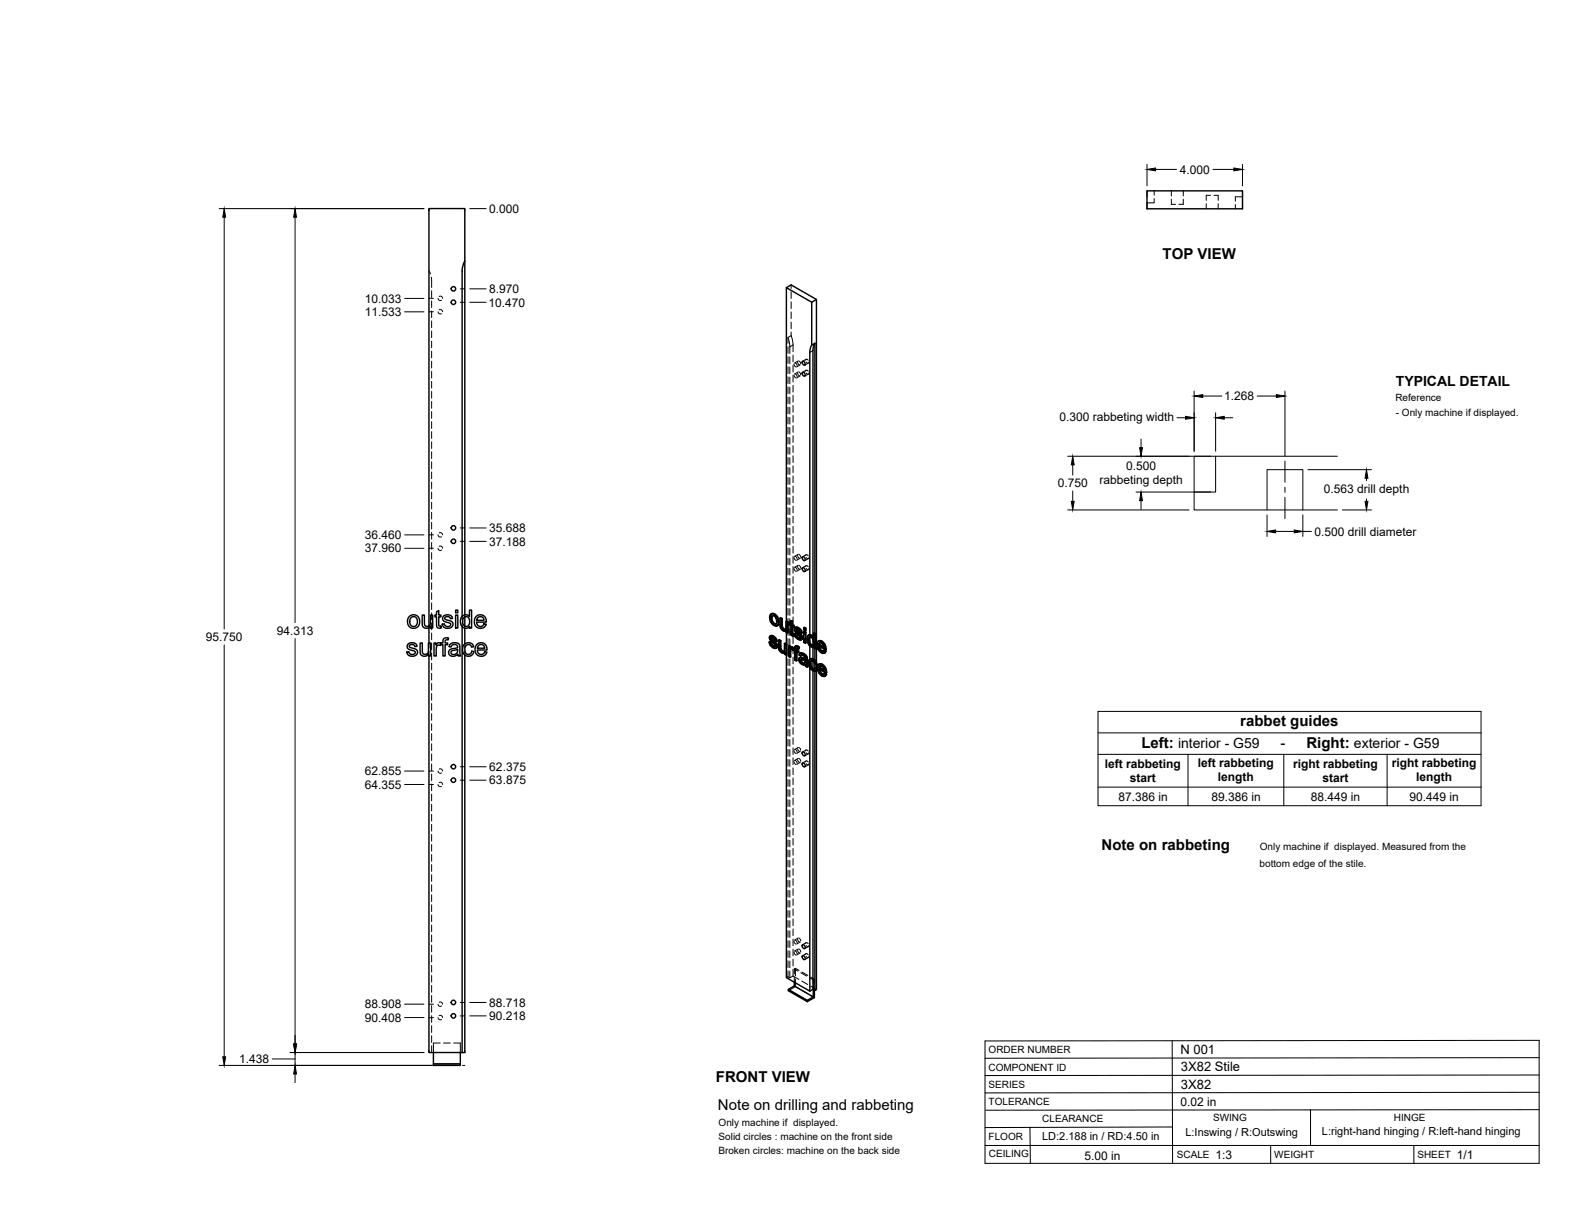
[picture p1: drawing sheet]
<svg xmlns="http://www.w3.org/2000/svg" width="559mm" height="432mm" viewBox="0 0 559 432" stroke-linecap="round" stroke-linejoin="round" font-family="sans-serif">
<!-- layer: Visible -->
<g fill="none" stroke="#000" stroke-width=".51">
<path d="M407 67.7h33.8v6.4h-33.8zM164.9 92.6v-18.6h-12.7v148.1M164.9 92.6v125.6M164.9 92.6l-.7 1.7-.2 1.9v122.5M279 102.1l1.7-1 9 5.2v128.7M289.7 106.3l-1.7 .9M284.7 132.1a.82 .82 0 0 1 .9 .5 .82 .82 0 0 1-.2 .9l-.8-.8zM284.7 128.2a.82 .82 0 0 1 .9 .5 .82 .82 0 0 1-.2 .9l-.8-.8zM288 122.4l-.4 .9-.3 1.7v100.2l-.6 .3M289.1 121.8l-1.1 .6v-15.2l-9-5.1v118.3M289.1 121.8v102.9M289.1 121.8l-.4 .9-.3 1.6v101.5"/>
<path d="M284.7 197.5a.82 .82 0 0 1 .9 .5 .82 .82 0 0 1-.2 .9l-.8-.7zM145.3 218.6l.9-.4a2.33 2.33 0 0 1 2.7 2.9 2.33 2.33 0 0 1-3.8 1.1l-.5-1.1a2.74 2.74 0 0 1 .7-2.5zM145.8 219.2l1.2-.4 .9 .8 .1 1.6-.7 1h-1.2l-.5-.6-.2-1.4zM149.8 218.2h.8v2.6a1.14 1.14 0 0 0 1.1 1.4 1.14 1.14 0 0 0 1-1.5v-2.5h.8v4.6h-.7v-.6a1.63 1.63 0 0 1-1.9 .7 1.63 1.63 0 0 1-1.1-1.8zM154.9 217.1l.8-.5v1.6h.7v.6h-.7v3.2l.7 .1 .2 .7-.6 .1a1.02 1.02 0 0 1-1.1-1.4v-2.7h-.6v-.6h.6zM157.4 218.6l1.3-.5a1.58 1.58 0 0 1 1.8 1.3l-.7 .1a.99 .99 0 0 0-1-.8 .99 .99 0 0 0-1 .9l2.6 1.1a1.59 1.59 0 0 1-.2 1.9 1.59 1.59 0 0 1-1.9 .3l-.8-.3-.4-.6-.2-.5 .8-.2a1.08 1.08 0 0 0 1.1 1 1.08 1.08 0 0 0 1-1l-1.9-.7a1.17 1.17 0 0 1-.5-2zM161.6 218.2h.8v4.6h-.8zM161.6 216.5h.8v.9h-.8zM163.9 218.7a1.73 1.73 0 0 1 2.7 .1v-2.3h.7v6.3h-.7v-.5a1.89 1.89 0 0 1-2.3 .4 1.89 1.89 0 0 1-1-2.2zM164.5 219.2l.9-.4 .9 .4 .3 1.2-.2 1.2a1.26 1.26 0 0 1-1.6 .5 1.26 1.26 0 0 1-.7-1.6zM164.9 218.9v3.3M168.9 218.8a2.14 2.14 0 0 1 2.5-.4 2.14 2.14 0 0 1 1.1 2.3h-3.4l.2 .8a1.29 1.29 0 0 0 1.2 .8 1.29 1.29 0 0 0 1.2-.9h.8l-.5 .9a2.33 2.33 0 0 1-3.1 0 2.33 2.33 0 0 1-.3-3.1z"/>
<path d="M169.5 219.1l1.3-.3a1.27 1.27 0 0 1 .9 1.3h-2.6zM273.6 217.8l.7-.2 .5 .2zM273.6 217.8l-.6 1.1 .5 1.9 1.3 1.2 .6 .1 .5-.3M273.6 219.4l.3 1.3M274.1 218.4l-.2 .8M274.6 218l.9 .9a1.64 1.64 0 0 1 .9 1.7M274.8 217.8l1.1 1.2M275.7 219.1l.4 1.7 .3-.2-.2 1.1M276.7 219.3l.6 .3 .3-.1v2.8M277.3 219.6v2.7h.3l.2 .5M277.6 219.5l-.6-.3-.3 .1 .2 3.3 1 1.2 .6 .2 .4-.2M284.7 201.4a.82 .82 0 0 1 .9 .5 .82 .82 0 0 1-.2 .9l-.8-.7z"/>
<path d="M144.8 228.5l1.3-.5a1.58 1.58 0 0 1 1.9 1.3l-.8 .1a1.02 1.02 0 0 0-1-.7 1.02 1.02 0 0 0-1 .7l2.2 .9a1.39 1.39 0 0 1 .6 1.8 1.39 1.39 0 0 1-1.7 .8l-.9-.2-.8-.5-.3-.8 .8-.2a1.09 1.09 0 0 0 1.1 1 1.09 1.09 0 0 0 1.1-1l-1.9-.7a1.19 1.19 0 0 1-.6-2zM149.1 228.1h.7v2.6a1.14 1.14 0 0 0 1.2 1.5 1.14 1.14 0 0 0 1-1.6v-2.5h.8v4.6h-.7v-.6a1.63 1.63 0 0 1-2 .7 1.63 1.63 0 0 1-1-1.8zM152.2 232.7v140.7h11.8M152.2 222.7v5.4M154 228.1h.7v.7a1.12 1.12 0 0 1 1.8-.5l.6-.2v-.5a1.33 1.33 0 0 1 .6-1.2 1.33 1.33 0 0 1 1.5 0l-.2 .6a.71 .71 0 0 0-.7 0 .71 .71 0 0 0-.4 .7v.4h.9v.6h-.9v4h-.8v-4h-.6v-.3l-.3 .6a1.02 1.02 0 0 0-1.2 .1 1.02 1.02 0 0 0-.2 1.2v2.4h-.8zM159.6 228.7l.7-.5 1.1-.2 .9 .2 .6 .4 .5 4.1h-.8l-.2-.5a1.77 1.77 0 0 1-1.9 .7 1.77 1.77 0 0 1-1.3-1.6l.7-.9 1.6-.4a.68 .68 0 0 0 .8-.6 .68 .68 0 0 0-.8-.7 1.12 1.12 0 0 0-1.4 .9l-.8-.2zM160.2 231l1.4-.3a.42 .42 0 0 1 .5-.2 .42 .42 0 0 1 .2 .5v.1a1.2 1.2 0 0 1-1 1.1 1.2 1.2 0 0 1-1.3-.8zM164 222.3v151.1M164.7 228.7l.1-.1a1.93 1.93 0 0 1 3.3 .9l-.8 .1a1.29 1.29 0 0 0-1.7-.8 1.29 1.29 0 0 0-.7 1.8l.2 .9 .7 .6a1.18 1.18 0 0 0 1.6-1l.7 .1-.3 .9a2.06 2.06 0 0 1-2.5 .6 2.06 2.06 0 0 1-1.2-2.2zM164.9 232.4v141h-.9M164.9 222.9v5.6M169.1 228.7a2.15 2.15 0 0 1 2.6-.4 2.15 2.15 0 0 1 1.1 2.3h-3.4l.1 .8a1.29 1.29 0 0 0 1.3 .8 1.29 1.29 0 0 0 1.2-.9l.8 .1-.5 .8a2.34 2.34 0 0 1-3.2-.1 2.34 2.34 0 0 1-.1-3.2z"/>
<path d="M169.8 229l.8-.3 .7 .1 .7 1.2h-2.6zM272.9 227.8l.5 .2M273.3 225.6l1.1 .1M273.4 228l.3-.1 .2 .7-.2 .2zM273.5 226.5l.1 .3 .2-.2 .2 .3M273.6 226.8l.2 .2 .3-.1 1.3 1.2M273.6 225.5l-.4 .2M273.7 228.8l.6 .5h.7M273.7 225.7l.5 .2 .2-.2 .7 .5M273.7 227.9l-.6-.2-.2 .1 .4 1.2 .7 .7a1.05 1.05 0 0 0 1.4 .2M273.8 227l1.2 1.2 .4-.1 .3 .5M273.8 226.3h.1"/>
<path d="M273.8 226.6v-.3l-.3 .1a1.11 1.11 0 0 1 1.4 1l.5 .2M273.9 220.7l.3-.2 .6 .8h-.3zM273.9 228.6l.6 .6M274 225.5l-.9 .2-.1 .8 .3 .8 1.6 1.5-.1 .7M274.2 225.9l.6 .5 .3-.2 .4 .6M274.2 220.5l-.3-1.3-.3 .2v-.3l.3-.6 .3-.1 .8 .5 .5 1.3-.2 1.1-.7 .1M274.3 229.3l.5 .2M274.8 226.4l.5 .6 .2-.2 .2 .7-.3 .1-.1-.6M274.8 221.3l.5 .1M274.9 229.4l-.1 .1M275.1 228.2l.3 .6 .3-.2 .1 .7M275.4 228.8l.2 .6 .2-.1-.1 .5"/>
<path d="M275.6 229.4l-.2 .5 .3-.1-.4 .2M276.1 220.8l-.2 1 .3-.1-.5 .4M276.2 227.1l.6 .3 .3-.1v2.8M276.8 227.4v2.8l.3-.1 .2 .5M276.8 230.2l.2 .5 .3-.1 .4 .4M277 230.7l.4 .4h.8l-.3 .1M277.1 227.3l-.6-.3-.3 .1v2.5l.2 1.1 .7 .8a.84 .84 0 0 0 1.3 .1M277.3 222.4l.2 .5 .3-.1 .4 .4M277.4 231.1l.5 .1M277.5 222.9l.5 .4h.7M278 223.3l.4 .2M278.3 228.3l.5 .3 .3-.1v3.7l-.3 .2v-3.8"/>
<path d="M278.4 231.6v.5l.4 .3M278.4 231.6l-.2 .1M278.7 223.3l-.3 .2M278.7 223.2l-.3 .3M278.8 220.5l.6 .4 .3-.2v3.8l-.3 .1v-3.7M278.9 223.8v.5l.5 .3M278.9 223.8l-.2 .1M279 232.3v114.6l8.3 4.8M279 224.4v4M279.1 228.5l-.5-.3-.3 .1v2.5l-.4 .4M279.7 220.7l-.6-.3-.3 .1-.1 2.7M279.7 229.2l.5 .2 .3-.1v.4l.3-.2"/>
<path d="M280.2 229.4v.6l.6-.5 .4 .1M280.3 221.1l-.4 .1v.5l.4 .2 .1 2.9 .7 .9h.7l-.1-.6h-.5M280.3 220.5l.9-.3v1.4M280.4 230.6l.1 2.5-.2 .1v-2M280.5 229.3l-.5-.3-.3 .2v3.7l.6 .3M280.6 229.7l.6-.1 .5 .4M280.7 230.3l-.1 .1M280.9 220.4v1.3l.3-.1 .5 .3M280.9 221.7l.6 .3 .2-.1v.5l-.2 .1v-.5M280.9 229.7l.6 .4M280.9 224.8l.6 .2M281 225l.7 .1"/>
<path d="M281.2 220.2l-.9 .3v.9l-.4-.2M281.2 222.4v2.2M281.3 230.8l-.8-.4v.7M281.5 222.5l-.6-.3v2.5l.4 .1M281.5 230.6l.4 .3v3.3l.6 .3M281.5 230.6v-.2l-.2 .4M281.5 225.2v.6M281.5 230.7l-.2 .1M281.7 230l.2 .1M281.8 224.9l.5 .2M282.2 222.7h1.1M282.3 229.3h.8l.5 .3"/>
<path d="M282.3 225.1l.3-.2 .3 .7-.3 .2zM282.4 223.5v.3l.3-.2 .3 .3M282.4 223.8l.3 .2a1.11 1.11 0 0 1 1.3 .8l.2 .3M282.5 230.7l.6 .4 .3-.2v.5l-.3 .2v-.5M282.5 222.5l-.4 .2M282.6 229.1l-.4 .2M282.6 225.8l.5 .5h.8M282.6 222.7l.5 .2 .2-.2 .7 .5M282.6 224.9h-.8l.5 1.2 1.2 .9 .8-.1M282.7 224l1.3 1.3 .2-.2 .4 .6M282.7 223.3v.1M282.7 223.6v-.2h-.3a1.12 1.12 0 0 1 1.4 1.1l.6 .2"/>
<path d="M282.8 231.4v2.9l-.3 .2v-3.3l.6 .4M282.8 230v.6M282.9 229.4l.5 .4 .2-.2-.3 .7 .1-.5M282.9 225.6l.5 .6M282.9 222.5l-.9 .3-.1 .7 .5 1 1.3 1.2 .2 .5-.2 .3M283.1 222.9l.6 .5 .3-.2 .4 .6M283.1 229.3l-.5-.2-.5 .3-.2 1-.4-.3 .2-.1M283.1 226.3l.6 .2M283.3 230.3a.4 .4 0 0 0-.5-.4 .4 .4 0 0 0-.3 .5v.3l.3-.1 .6 .3M283.7 223.4l.5 .6 .2-.2 .2 .7-.2 .2-.2-.7M283.8 233.4l.8-.1 1 .4M283.8 226.5h-.1"/>
<path d="M284 234.3l.1 .5 .3-.1 .5 .4M284 225.3l.3 .5 .3-.1 .2 .6M284 234.1v.2l.2-.1 .2 .5M284 233.2l-.4 .2M284.1 234.8l.5 .5h.9M284.2 234l-.2 .1M284.2 231.8l.7 .3 .3-.2 .7 .5M284.2 234l.8 .2a.64 .64 0 0 1 .6 .6 .64 .64 0 0 1-.4 .7M284.3 234l-.1 .2M284.3 225.8l.2 .6 .3-.1-.2 .5M284.4 232.4l-.4 .4a.92 .92 0 0 1 1-.3 .92 .92 0 0 1 .6 .9v.5l-1.4-.5M284.4 233.2l-.9 .3-.1 .8 .5 1 1 .6a.61 .61 0 0 1 .9 .5l.6 .3"/>
<path d="M284.5 226.4l-.2 .5 .3-.1-.4 .3M284.5 231.6l-.7 .2M284.6 235.3h.9M284.9 232.1l.7 .5 .3-.2 .4 .5M285.1 224.2l.3-.2 .6 .3-.3 .2zM285.1 222.7l.3-.1 .6 .3-.3 .1zM285.1 224.2v3.7l.6 .3M285.1 222.7v.8l.6 .3M285.2 231.9l-.7-.3-.8 .3-.2 .5 .5 .4M285.6 232.6l.4 .5 .3-.2 .1 .5M286 224.3v3.8l-.3 .1v-3.7M286 222.9v.7l-.3 .2v-.8"/>
<path d="M286 233.1l.2 .5 .2-.2 .1 2.6M286.2 233.6v2.6l.3-.2 .1 .6-.2 .1-.2-.5M286.9 227.1l.2 1.2M287 225.4h1l.5 .4M287.1 226.1l.9 .2 .6 1v1.4l-.4 .4-.4-.1M287.1 226.1l-.2 1 .3-.2 .2 1.2M287.1 228.3l.3-.2 .7 .7-.4 .1zM287.2 226.1h-.1M287.3 229.2v4.7l.6-.2M287.3 226.1v1.7M287.3 236.9v114.8M287.4 226l-.2 .9"/>
<path d="M287.4 235.5a1.17 1.17 0 0 0 .7 1.3l.5 .5M287.6 233.8l.8 .2 .2-.1 .9 .8M287.7 236.7l.7 .7h.6M287.7 225.6l.5 .4h.4M287.9 234.4l-.2 .9M288 236.6l-.3-1.3-.3 .2v-.3l.3-.7 .4-.1 .7 .6 .3 .8 .6 .2v1M288 225.4l-.7-.2-.6 .3-.4 1 .2 1.4 .9 1.4a.79 .79 0 0 0 1.2 .2M288.4 234l.8 .8 .3-.1 .4 1.1-.2 .2-.5-1.2M288.4 238v113l-1.1 .7M288.4 227v1.9l-.3-.1M288.4 234.6v2.5M288.6 224.7l.5 .3 .3-.1v5.2l-.3 .1v-5.2"/>
<path d="M288.6 229.5l-.2 .1v4.2M288.6 229.5v.4l.5 .3M288.6 233.9l-1-.1a2.25 2.25 0 0 0-.1 3.3l.9 .9 .9 .1M289.1 230.2v4M289.1 235.7v1.5M289.1 238.1v113.3M289.2 237l.5 .4M289.4 224.9l-.5-.3-.3 .1v1.9l-.4-.6M289.7 237.8v113.3l-.6 .3M289.7 237.4l.3-.2-.2 .5-.5 .4zM290 237.2l-.5-.4-.3 .2a.49 .49 0 0 1-.3 .5 .49 .49 0 0 1-.5-.1M290.3 227.5h.6a1.83 1.83 0 0 1 1.8 1.1"/>
<path d="M290.4 228.7l1.8 1.1-.7-1.5a.61 .61 0 0 0-.7-.2 .61 .61 0 0 0-.4 .6l.3-.1 1.5 .8M290.4 235.7h.7a1.72 1.72 0 0 1 1.8 1.1M290.6 236.9l1.8 1.1-.6-1.4a.62 .62 0 0 0-.8-.3 .62 .62 0 0 0-.4 .6l.3-.1 1.5 .8M290.7 230.4l.7 .7 .7-.1M290.7 229.4l.3 .8M290.9 228l-.2 .6M290.9 238.5a1.08 1.08 0 0 0 1.3 .7h.1M290.9 237.6l.2 .8M291 236.3l-.1 .5M291.3 227.6l.9 .9a1.73 1.73 0 0 1 .9 1.8M291.4 231.1l.5 .1M291.5 235.9l.9 .8a1.68 1.68 0 0 1 .9 1.8"/>
<path d="M291.5 239.3l.6 .1M291.6 227.5l-.8-.2-.8 .5-.2 1.2 .3 1.1 .7 1.1 1.1 .6 .6-.1 .6-.7M291.8 235.7l-.8-.2-.8 .5-.2 .8 .2 1.4 .7 1.1 1.1 .7 .7-.1 .6-.7M292 231.1l-.1 .1M292.2 239.3l-.1 .1M292.2 230.8l.6 .4M292.4 228.8l.4 1.7 .3-.2-.3 .2M292.4 239l.6 .4M292.6 237l.4 1.7 .3-.2-.3 .2M292.8 230.6l-2.4-1.4 .3 1.2 .3-.2 .7 .7M293 238.8l-2.4-1.4 .3 1.1 .2-.1 .7 .7M293.1 231l-.7 .8"/>
<path d="M293.1 231l-.6-.4-.6 .6M293.3 239.2l-.7 .7M293.3 239.2l-.6-.4-.6 .6M284.7 270.7a.82 .82 0 0 1 .9 .5 .82 .82 0 0 1-.2 .9l-.8-.8zM284.7 266.8a.82 .82 0 0 1 .9 .5 .82 .82 0 0 1-.2 .9l-.8-.8zM284.7 339.1a.82 .82 0 0 1 .9 .5 .82 .82 0 0 1-.2 .9l-.8-.8zM284.7 335.2a.82 .82 0 0 1 .9 .5 .82 .82 0 0 1-.2 .9l-.8-.8zM281.8 348.5v1.3l-2.1 1.2v.5l6.7 3.9v-.5l-6.7-3.9M281.8 349.8l6.7 3.9-2.1 1.2M288.4 351l.7 .4M288.5 351.1v2.6M288.9 351.3v2.6l-2.5 1.5"/>
<path d="M153.8 373.4v4.6h9.5v-.6h-9.5M163.3 373.4v4"/>
<circle cx="160.9" cy="102.5" r=".79"/>
<circle cx="160.9" cy="107.2" r=".79"/>
<circle cx="160.9" cy="187.3" r=".79"/>
<circle cx="160.9" cy="192.1" r=".79"/>
<circle cx="160.9" cy="276.8" r=".79"/>
<circle cx="160.9" cy="272" r=".79"/>
<circle cx="160.9" cy="355.7" r=".79"/>
<circle cx="160.9" cy="360.4" r=".79"/>
</g>
<!-- layer: Hidden -->
<g fill="none" stroke="#000" stroke-width=".35">
<path d="M409.5 70.4v1.6h-2.5M409.5 67.7v1.5M415.6 70.7v1.8h1.5M415.6 67.7v1.8M419.8 70.7v1.8h-1.5M419.8 67.7v1.8M428 72.3v1.8M429.5 69.3h-1.5v1.8M430.7 69.3h1.5v1.8M432.2 72.3v1.8M438.3 72.6v1.5M440.8 69.8h-2.5v1.6"/>
<path d="M152.2 96l.5 1.2M153 98.3l.1 3.7M153.1 103.2v2.4M153.1 106.7v2.4M153.1 110.3v2.4M153.1 113.9v2.4M153.1 117.5v2.3M155.4 110.6l.4 .7h.8M155.4 105.9l.4 .6h.8M155.8 109.9l.9 .1 .3 .6M155.8 105.2h.9l.3 .7M279.6 119.7l.6 2.7v3.1"/>
<path d="M279.6 119.7l1.1-.6 .6 2.7 .1 3M279.6 119.7v2.1M280.7 101.1v1.2M280.7 103.5v2.4M280.7 107.1v2.4M280.7 110.7v2.4M280.7 114.3v2.3M280.7 117.8v1.3M153.1 121v2.4M153.1 124.6v2.4M153.1 128.2v2.4M153.1 131.7v2.4"/>
<path d="M153.1 135.3v2.4M153.1 138.9v2.4M279.6 123v2.4M279.6 126.6v2.3M279.6 130.2v2.3M279.6 133.7v2.4M279.6 137.3v2.4M280.2 126.6v2.4M280.2 130.2v2.4M280.2 133.8v2.4M280.2 137.4v2.3M281.4 126v2.4"/>
<path d="M281.4 129.6v2.4M281.4 133.1v2.4M281.4 136.7v2.4M281.7 133.1l.3 .7 .4 .3M281.7 129.2l.3 .7 .4 .3M282.1 132.7l.5 .4 .2 .6M282.1 128.8l.5 .4 .2 .6M283 132.4l.3 .7 .4 .3M283 128.5l.3 .7 .4 .3M283.1 132l-1.2 .7M283.1 128.1l-1.2 .7M283.4 132l.5 .3 .2 .7"/>
<path d="M283.4 128.1l.5 .3 .2 .7M283.9 133.4l-1.2 .7M283.9 129.5l-1.2 .7M285.8 131.7l.4-.4 .6 .4M285.8 127.8l.4-.4 .6 .4M286 131.4l-1.3 .7M286 127.5l-1.3 .7M286 132.3l.7 .5 .3-.4M286 128.4l.7 .5 .3-.4M286.8 132.7l-1.3 .8M286.8 128.8l-1.3 .8M153.1 142.5v2.3"/>
<path d="M153.1 146v2.4M153.1 149.6v2.4M153.1 153.2v2.4M153.1 156.8v2.3M279.6 140.9v2.3M279.6 144.4v2.4M279.6 148v2.4M279.6 151.6v2.4M279.6 155.2v2.3M279.6 158.7v2.4M280.2 140.9v2.4M280.2 144.5v2.4"/>
<path d="M280.2 148.1v2.4M280.2 151.7v2.3M280.2 155.2v2.4M280.2 158.8v2.4M281.4 140.3v2.4M281.4 143.9v2.3M281.4 147.4v2.4M281.4 151v2.4M281.4 154.6v2.4M281.4 158.2v2.3M153.1 160.3v2.4M153.1 163.9v2.4"/>
<path d="M153.1 167.5v2.3M153.1 171v2.4M153.1 174.6v2.4M153.1 178.2v2.4M279.6 162.3v2.4M279.6 165.9v2.4M279.6 169.4v2.4M279.6 173v2.4M279.6 176.6v2.4M280.2 162.4v2.4M280.2 165.9v2.4M280.2 169.5v2.4"/>
<path d="M280.2 173.1v2.4M280.2 176.7v2.3M281.4 161.7v2.4M281.4 165.3v2.4M281.4 168.9v2.4M281.4 172.4v2.4M281.4 176v2.4M281.4 179.6v2.4M153.1 181.8v2.3M153.1 185.3v2.4M153.1 188.9v2.4M153.1 192.5v2.4"/>
<path d="M153.1 196v2.4M153.1 199.6v2.4M155.4 189.8l.4 .7 .8-.1M155.4 194.5l.4 .7h.8M155.8 189.1l.7-.1 .5 .8M155.8 193.8h.7l.5 .7M279.6 180.1v2.4M279.6 183.7v2.4M279.6 187.3v2.4M279.6 190.9v2.4M279.6 194.4v2.4M279.6 198v2.4"/>
<path d="M280.2 180.2v2.4M280.2 183.8v2.4M280.2 187.4v2.4M280.2 190.9v2.4M280.2 194.5v2.4M280.2 198.1v2.4M281.4 183.2v2.3M281.4 186.7v2.4M281.4 190.3v2.4M281.4 193.9v2.4M281.4 197.4v2.4M281.7 197.8l.3 .7 .4 .3"/>
<path d="M282.1 197.4l.5 .4 .2 .6M283 197.1l.3 .7 .4 .3M283.1 196.7l-1.2 .7M283.4 196.7l.5 .3 .2 .7M283.9 198.1l-1.2 .7M285.8 197.2l.4-.4 .6 .4M286 196.8l-1.3 .7M286 197.8l.6 .4 .4-.4M286.8 198.2l-1.3 .7M153.1 203.2v2.4M153.1 206.8v2.3M153.1 210.3v2.4"/>
<path d="M153.1 213.9v2.4M153.1 217.5v2.4M164 218.7v1.2M164.9 218.2v.7M273.3 218.9l.4 1.7-.2 .2M273.8 217.7l-.8 1.4M274.1 218.4l-.2 .1M274.2 218.3l.6 .1-.2 .1M274.8 218.4l.7 .7-.2 .2M275.5 219.1l.3 1.2-.3 .2M277 219.2l.1 2.9-.3 .2M279.6 201.6v2.4"/>
<path d="M279.6 205.2v2.3M279.6 208.7v2.4M279.6 212.3v2.4M279.6 215.9v2.3M279.6 219.5v2.3M280.2 201.7v2.3M280.2 205.2v2.4M280.2 208.8v2.4M280.2 212.4v2.4M280.2 215.9v2.4M280.2 219.5v2.4M281.4 201v2.4"/>
<path d="M281.4 204.6v2.4M281.4 208.2v2.3M281.4 211.7v2.4M281.4 215.3v2.4M281.4 218.9v2.4M281.7 201.7l.3 .7 .4 .3M282.1 201.3l.5 .4 .2 .6M283 201l.3 .7 .4 .3M283.1 200.6l-1.2 .7M283.4 200.6l.5 .3 .2 .7M283.9 202l-1.2 .7M285.8 201.1l.4-.4 .6 .4"/>
<path d="M286 200.7l-1.3 .7M286 201.7l.6 .4 .4-.4M286.8 202.1l-1.3 .7M152.2 222.1v.6M152.2 228.1v1.7M152.2 231v1.7M153.1 221v2.4M153.1 224.6v2.4M153.1 228.2v2.4M153.1 231.8v2.3M153.1 235.3v2.4M153.1 238.9v2.4"/>
<path d="M164 221.1v1.2M164.9 222.2v.7M164.9 228.5v1.3M164.9 231v1.4M273.1 227.7l.5 1.1-.3 .2M273.2 226.1l.2 .6-.3 .1M273.3 225.7l-.3 .6M273.4 226.7l.3 .5-.3 .2M273.5 225.5l-.5 .3M273.6 228.8l.9 .9-.2 .1M273.7 227.2l1.4 1.4-.3 .1M273.7 220.6l1.1 1.2-.2 .1"/>
<path d="M273.8 226.3l.1-.2-.3 .2 .3-.2 .6 .2-.3 .1M274.5 226.3l.5 .4-.3 .2M274.5 229.7l.7 .2-.3 .2M274.8 221.8l.9 .2-.3 .1M275 226.7l.2 .6-.3 .1M275.1 229.3h-.1M275.1 229.3l-.2 .1M275.1 228.6l.2 .4-.3 .2M275.2 227.3l.5 .2M275.3 229l-.2 .3M275.5 229.9h-.3M275.5 221.3l-.2 .1"/>
<path d="M275.8 220.3l-.1 .8-.4 .3M275.9 221.9l-.2 .1M276.5 227v2.9l-.3 .2M276.5 229.9l.2 .6-.3 .2M276.7 230.5l.4 .5-.3 .2M277.1 222.1l.1 .6-.3 .1M277.1 231l.5 .5-.3 .1M277.2 222.7l.4 .5-.3 .2M277.6 223.2l.5 .4-.2 .2M277.6 231.5l.7 .1 .3-.2-.2 .1M278.1 223.6l.6 .2 .5-.2-.2 .2M278.2 231.1h.1"/>
<path d="M278.3 231l-.2 .2M278.5 230.9l-.3 .2M278.6 228.2v2.4l-.4 .4M278.6 231.4v.6l-.2 .1M278.6 232l.5 .2M278.7 223.3h.1M278.9 223.2l-.3 .2M279 220.4v1.4M279 223v1.4M279 228.4v1.4M279 231v1.3M279 223.1l-.3 .2"/>
<path d="M279.1 220.4v2.4l-.4 .4M279.2 223.6v.6l-.3 .1M279.2 224.2l.5 .3M279.6 223v2.4M279.6 226.6v2.4M279.6 230.2v2.3M279.6 233.7v2.4M279.6 237.3v2.4M280 231.5v1.2l-.3 .2M280 232.7l.5 .4M280 229v1.3M280.2 221.5l.4 .2-.3 .2"/>
<path d="M280.2 221v.5l-.3 .2M280.2 223.1v2.4M280.2 226.7v2.3M280.2 230.2v2.4M280.2 233.8v2.4M280.2 237.4v2.4M280.3 221.1l.3 .1M280.5 229.7v.1M280.5 230.4l.7-.2-.3 .2M280.6 221.7l.1 3-.3 .2M280.6 220.3v.9l-.3 .2M280.7 230.3l.1-.1-.2 .1"/>
<path d="M280.7 224.7l.2 .4-.3 .2M280.7 229.6l-.5 .4M280.9 222.2l.3-.1v.3M280.9 225.1l.5 .4-.3 .2M281.2 230.2l.4 .4M281.2 222.1l.5 .3M281.4 222.4v2.4M281.4 226v2.4M281.4 229.6v2.4M281.4 233.2v2.3M281.4 236.7v2.4M281.4 225.5l.4 .2"/>
<path d="M281.5 230.4l.2-.2-.1 .4M281.7 230.5l.5 .3-.3 .1M281.7 230.2l-.1 .4M281.7 230.1l-.2 .2M281.9 230.1l.3 .2M282 224.7l.5 1.1-.3 .2M282.1 223.1l.2 .6-.3 .1M282.2 230.8v3.2l-.3 .2M282.2 234l.6 .3M282.2 222.7l-.3 .6M282.3 223.7l.3 .5-.3 .2M282.3 229.3l-.1 1-.3 .1"/>
<path d="M282.4 222.5l-.4 .4M282.4 229.2l-.4 .3M282.5 225.8l.9 .9-.3 .2M282.5 231.2l.3-.1v.3M282.6 223.3l.2-.2-.1 .2M282.6 230l.3-.2-.1 .2M282.6 224.2l1.4 1.4-.3 .1M282.8 231.1l.6 .3M282.8 223.1l-.3 .2M282.8 223.1l.6 .2-.3 .1M282.9 229.8l.3 .1-.2 .2M283.2 229.9l.3 .2"/>
<path d="M283.4 223.3l.5 .4-.3 .2M283.4 226.7l.7 .2-.3 .2M283.7 233.8l.2 1-.2 .2M283.7 231.9l.3-.2-.5 .7M283.7 232.2l.6 .4M283.8 233.4l-.4 .6M283.9 226.3h.1M283.9 223.7l.2 .6-.3 .2M283.9 233.3l-.4 .3M283.9 234.8l.9 .8-.3 .1M284 226.3l-.2 .2M284 225.6l.2 .4-.3 .2"/>
<path d="M284.1 224.3l.5 .2M284.2 226l-.2 .3M284.3 232.4l.3-.2-.2 .2M284.3 233.9l-.1 .1M284.4 233.8l-.2 .2zM284.4 233.8l-.3 .2M284.4 226.9h-.3M284.5 233.8l1.4 .5-.3 .1M284.6 232.2l.5 .2-.3 .1M284.8 235.6l.6 .2-.3 .2M285.1 232.4l.6 .6-.2 .1M285.4 235.8l.6-.1-.3 .2"/>
<path d="M285.4 226.5v1.3l-.3 .1M285.4 222.6v.7l-.3 .2M285.4 227.8l.6 .3M285.4 224v1.3M285.4 223.3l.6 .3M285.6 233.7l.3 .1M285.7 235.2l-.3 .2M285.7 233l.2 .6-.3 .2M285.8 235.1l-.3 .2M285.9 234.3v.7l-.4 .2M285.9 233.6l-.3 .3M286 235.7l.1 .5-.3 .2"/>
<path d="M286.1 236.2l.5 .4M286.6 226.6l.2 1.1-.3 .2M286.8 225.6l-.2 1-.3 .1M286.8 227.7l.5 1-.3 .1M287 225.3l-.5 .5M287.1 235l.5 1.7-.3 .1M287.3 228.7l.7 .6-.3 .2M287.3 225.2v.9M287.3 227.8v1.4M287.3 233.9v3M287.3 234l-.2 1-.2 .2M287.4 225.9l.6 .1-.3 .1"/>
<path d="M287.4 225.9v.1M287.5 225.9l-.3 .2 .2-.2M287.6 236.7l1 1.1-.2 .2M287.6 233.7l-.6 .5M287.9 234.4l-.2 .1M288 234.4h.7l-.3 .2M288 229.3h.9l-.2 .1M288 226l.7 .7-.3 .1M288.4 225.8v1.2M288.4 233.8v.8M288.4 237.1v.9M288.6 226l.3 .4"/>
<path d="M288.6 237.8l.9 .2M288.7 234.4l.4 .5-.3 .1M288.7 228.9h-.3v.7M288.7 226.7l.2 1.2-.3 .2M288.9 224.6v1.8l-.3 .2M288.9 229.3v.5l-.3 .1M288.9 229.8l.5 .3M288.9 227.9l-.1 .8-.4 .3M289.1 224.7v2.2M289.1 228v2.2M289.1 234.2v1.5M289.1 237.2v.9"/>
<path d="M289.1 234.9l.3 .7-.3 .2M289.2 237.4h-.2M289.4 235.6l.5 .2M289.5 236.8l-.6 .7M289.7 235v1M289.7 237v.8M290.1 228.6l.4 1.7-.3 .1M290.3 236.8l.4 1.7-.3 .1M290.4 229.2l.3-.1v.3M290.5 230.3l1.2 1.1-.3 .2M290.5 227.4l-.7 1.4M290.6 237.4l.3-.1v.3"/>
<path d="M290.7 229.1l2.4 1.4M290.7 238.5l1.1 1.1-.3 .2M290.7 235.6l-.7 1.4M290.9 237.3l2.4 1.4M290.9 228l-.2 .1M291 227.9l.6 .1-.2 .2M291 236.3l.2-.2-.3 .2M291.2 236.1l.6 .1-.3 .2M291.6 228l.7 .8-.3 .1M291.7 231.4l.9 .2-.3 .2M291.8 236.2l.7 .8-.3 .1M291.8 239.6l1 .3-.3 .1"/>
<path d="M292.1 231h.1M292.2 229.4l.3 .2M292.2 231h.1M292.3 228.8l.2 .8-.3 .2M292.4 237.6l.3 .2M292.4 239.2l-.3 .2M292.5 237l.2 .8-.3 .2M292.5 230.6l-.3 .4M292.7 238.8l-.4 .4M292.7 231.6h-.1M292.9 239.8l-.1 .1M153.1 242.5v2.4"/>
<path d="M153.1 246v2.4M153.1 249.6v2.4M153.1 253.2v2.4M153.1 256.8v2.3M279.6 240.9v2.4M279.6 244.5v2.3M279.6 248v2.4M279.6 251.6v2.4M279.6 255.2v2.4M279.6 258.7v2.4M280.2 241v2.3M280.2 244.5v2.4"/>
<path d="M280.2 248.1v2.4M280.2 251.7v2.4M280.2 255.2v2.4M280.2 258.8v2.4M281.4 240.3v2.4M281.4 243.9v2.4M281.4 247.5v2.3M281.4 251v2.4M281.4 254.6v2.4M281.4 258.2v2.4M153.1 260.3v2.4M153.1 263.9v2.4"/>
<path d="M153.1 267.5v2.4M153.1 271.1v2.3M153.1 274.6v2.4M153.1 278.2v2.4M155.4 278.3l.4 .7h.8M155.4 273.6l.4 .7h.8M155.8 277.6l.9 .1 .3 .6M155.8 272.9h.9l.3 .7M279.6 262.3v2.4M279.6 265.9v2.4M279.6 269.5v2.3M279.6 273v2.4"/>
<path d="M279.6 276.6v2.4M280.2 262.4v2.4M280.2 266v2.4M280.2 269.5v2.4M280.2 273.1v2.4M280.2 276.7v2.4M281.4 261.7v2.4M281.4 265.3v2.4M281.4 268.9v2.4M281.4 272.5v2.3M281.4 276v2.4M281.4 279.6v2.4"/>
<path d="M281.7 270.2l.2 .6 .5 .4M281.7 266.3l.2 .6 .5 .4M282.1 269.8l.5 .4 .2 .6M282.1 265.9l.5 .4 .2 .7M283 269.5l.3 .7 .4 .3M283 265.6l.3 .7 .4 .3M283.1 269.1l-1.2 .7M283.1 265.2l-1.2 .7M283.4 269.1l.5 .4 .2 .6M283.4 265.2l.5 .4 .2 .6M283.9 270.5l-1.2 .7M283.9 266.6l-1.2 .7"/>
<path d="M285.8 270.4l.4-.4 .6 .4M285.8 266.5l.4-.4 .6 .4M286 270l-1.3 .7M286 266.1l-1.3 .7M286 271l.6 .4 .4-.4M286 267.1l.6 .4 .4-.4M286.8 271.4l-1.3 .7M286.8 267.5l-1.3 .7M153.1 281.8v2.3M153.1 285.3v2.4M153.1 288.9v2.4M153.1 292.5v2.4"/>
<path d="M153.1 296.1v2.3M153.1 299.6v2.4M279.6 280.2v2.4M279.6 283.7v2.4M279.6 287.3v2.4M279.6 290.9v2.4M279.6 294.5v2.3M279.6 298v2.4M280.2 280.2v2.4M280.2 283.8v2.4M280.2 287.4v2.4M280.2 291v2.3"/>
<path d="M280.2 294.5v2.4M280.2 298.1v2.4M281.4 283.2v2.4M281.4 286.7v2.4M281.4 290.3v2.4M281.4 293.9v2.4M281.4 297.5v2.3M153.1 303.2v2.4M153.1 306.8v2.4M153.1 310.3v2.4M153.1 313.9v2.4M153.1 317.5v2.4"/>
<path d="M279.6 301.6v2.4M279.6 305.2v2.4M279.6 308.8v2.3M279.6 312.3v2.4M279.6 315.9v2.4M279.6 319.5v2.3M280.2 301.7v2.4M280.2 305.2v2.4M280.2 308.8v2.4M280.2 312.4v2.4M280.2 316v2.3M280.2 319.5v2.4"/>
<path d="M281.4 301v2.4M281.4 304.6v2.4M281.4 308.2v2.4M281.4 311.7v2.4M281.4 315.3v2.4M281.4 318.9v2.4M153.1 321.1v2.3M153.1 324.6v2.4M153.1 328.2v2.4M153.1 331.8v2.4M153.1 335.3v2.4M153.1 338.9v2.4"/>
<path d="M279.6 323v2.4M279.6 326.6v2.4M279.6 330.2v2.4M279.6 333.8v2.3M279.6 337.3v2.4M280.2 323.1v2.4M280.2 326.7v2.4M280.2 330.3v2.3M280.2 333.8v2.4M280.2 337.4v2.4M281.4 322.5v2.3M281.4 326v2.4"/>
<path d="M281.4 329.6v2.4M281.4 333.2v2.4M281.4 336.8v2.3M281.7 337.8l.2 .6 .5 .5M281.7 333.9l.2 .6 .5 .5M282.1 337.4l.5 .4 .2 .7M282.1 333.5l.5 .4 .2 .7M283 337.1l.3 .7 .4 .3M283 333.2l.3 .7 .4 .3M283.1 336.7l-1.2 .8M283.1 332.8l-1.2 .8M283.4 336.7l.5 .4 .2 .6"/>
<path d="M283.4 332.8l.5 .4 .2 .6M283.9 338.1l-1.2 .7M283.9 334.2l-1.2 .7M285.8 338.7l.4-.4 .6 .5M285.8 334.8l.4-.4 .6 .5M286 338.4l-1.3 .7M286 334.5l-1.3 .7M286 339.4l.6 .4 .4-.4M286 335.5l.6 .4 .4-.4M286.8 339.7l-1.3 .8M286.8 335.9l-1.3 .7M153.1 342.5v2.4"/>
<path d="M153.1 346.1v2.3M153.1 349.6v2.4M153.1 353.2v2.4M153.1 356.8v2.4M155.4 356.3l.4 .7h.8M155.8 355.6h.7l.5 .7M279.6 346.6l.6 .3M279.6 340.9v2.4M279.6 344.5v2.1M279.6 346.6l-.6 .3M280.2 341v2.4M280.2 344.6v2.3"/>
<path d="M281.4 346.3l-1.2 .6M281.4 340.3v2.4M281.4 343.9v2.4M281.4 346.3l2 1.2M281.8 345.6v-1.8l.4-.2v2.6M281.8 346.8v1.7M281.8 343.8l1.3 .8M282.2 350.1l-2.5 1.4M282.2 347.4v2.7M282.2 343.6l1.3 .7M282.2 350.1l1.3 .7M284.1 345.1l2.1 1.2"/>
<path d="M284.5 348.1l2.1 1.2M284.5 344.9l2.1 1.2M284.5 351.4l2.1 1.2M287.3 346.9l1.2 .8 .4-.2M287.6 349.9l2.1 1.2M287.7 346.7l1.2 .8M287.7 353.2l1.2 .7M288.5 347.7v3.4M288.9 347.5v1.3M288.9 350v1.3M153.1 360.4v2.3M153.1 363.9v2.4"/>
<path d="M153.1 367.5v2.4M153.1 371.1v2.3M155.4 361.1l.4 .6h.8M155.8 360.4l.7-.1 .5 .8M156.2 370.1h-2.4v3.3M157.4 370.1h2.3M160.9 370.1h2.4v3.3"/>
</g>
<!-- layer: Reference -->
<g fill="none" stroke="#000" stroke-width=".35">
<path d="M153 74h-.8v.8M164.1 74h.8v.8M407 67.7v2.1M407 72v2.1M440.8 67.7v2.1M440.8 72v2.1M152.2 105.9h1.6M152.2 110.6h1.6M163.3 102.5h1.6M163.3 107.3h1.6M431.3 161.9v12.7h-7.6M474.5 161.9h-50.8v19h50.8"/>
<path d="M152.2 189.8h1.6M152.2 194.5h1.6M163.3 187.3h1.6M163.3 192.1h1.6M449.5 180.9v-14.3h12.7v14.3M152.2 273.6h1.6M152.2 278.3h1.6M163.3 272h1.6M163.3 276.8h1.6M152.2 356.3h1.6M163.3 355.7h1.6M152.2 372.7v.7h.8"/>
<path d="M152.2 361.1h1.6M163.3 360.4h1.6M164.1 378h.8M164.9 372.7v.7h-.8"/>
</g>
<!-- layer: Visible Narrow -->
<path d="M288.4 124.4l-1.1 .6M274.5 227.3l-.2 .2M277.1 229.4l-.3 .1M277.6 221.6l-.3 .1M281.2 224.3l-.3 .1M282.8 230.2l-.3 .2M283.4 224.3l-.3 .2M284.9 233.4l-.3 .2M286.5 234l-.3 .2M286.5 234.9l-.3 .2" fill="none" stroke="#000" stroke-width=".35"/>
<!-- layer: Hidden Narrow -->
<path d="M281.4 122.4l-1.2 .7M274.6 228l-.3 .2M276.5 229.3l-.3 .2M277 221.5l-.3 .2M278.6 230.2l-.3 .1M279.1 222.4l-.3 .1M280.6 223.9l-.3 .2M282.2 229.9l-.3 .1M283.5 225l-.3 .2M285 234l-.3 .1M285.9 234.5l-.3 .2" fill="none" stroke="#000" stroke-width=".35"/>
<!-- layer: Titleblock -->
<path d="M349.5 369.3l196.6-.2v43.7h-196.6zM415.9 369.3l.1 43.5M546.1 375.3l-196.6 .2M365.4 399.9l.2 12.9M416 399.9l-66.5 .2M465 393.7v12.7M546.1 393.7l-196.3 .2M546.1 387.6l-196.6 .2M546.1 381.4l-196.6 .2M349.5 406.4h196.6M450.8 406.4v6.4M501.6 406.4v6.4" fill="none" stroke="#000" stroke-width=".36"/>
<!-- layer: FD_Dimensions -->
<g fill="none" stroke="#000" stroke-width=".35">
<path d="M407 58.3v7.7M440.8 58.3v7.7M77.8 74h72.6M79.5 77.1v146.1M104.7 77.1v143.8M166.7 74h5.8M410 60.1h7.4M430.4 60.1h7.4M143.6 105.9h6.8M143.6 110.6h6.8M166.7 102.5h5.8M166.7 107.3h5.8"/>
<path d="M423.7 138.7v21.4M455.9 138.7v23.1M404.8 155.8v3M417.6 148.2h3M426.7 140.5h6.8M431.3 146.5v13.6M434.3 148.2h3.1M446 140.5h6.8M378.8 161.9h50.7M380.6 164.9v3.7M380.6 174.2v3.7M403.1 174.6h26.4"/>
<path d="M404.8 177.6v3.1M464 166.6h22.6M484.8 169.7v.9M484.8 177v.9M143.6 189.8h6.8M143.6 194.5h6.8M166.7 187.3h5.8M166.7 192.1h5.8M378.8 180.9h43.1M449.5 182.7v7.6M452.6 188.6h6.6M462.2 182.7v7.6"/>
<path d="M462.2 188.6h3.1M476.2 180.9h10.4M79.5 228.8v146.2M104.7 226.6v143.8M143.6 273.6h6.8M143.6 278.3h6.8M166.7 272.1h5.8M166.7 276.8h5.8M143.6 356.3h6.8M166.7 355.7h5.8M77.8 378h84.5M96.6 375.7h8.1"/>
<path d="M102.9 373.4h47.5M104.7 373.4v4.6M143.6 361h6.8M166.7 360.4h5.8M104.7 381.1v3"/>
</g>
<g fill="#000" stroke="#000" stroke-width=".35">
<path d="M407 60.1l3-.5v1zM437.8 59.6l3 .5-3 .5zM79.5 74l.6 3.1h-1.1zM104.7 74l.5 3.1h-1zM404.3 158.8h1l-.5 3.1zM420.6 147.7l3.1 .5-3.1 .5zM423.7 140.5l3-.5v1zM431.3 148.2l3-.5v1zM452.8 140l3.1 .5-3.1 .5zM380.6 161.9l.5 3h-1zM380.1 177.9h1l-.5 3zM404.8 174.6l.5 3h-1z"/>
<path d="M484.3 177.9h1l-.5 3zM484.8 166.6l.5 3.1h-1zM449.5 188.6l3.1-.6v1.1zM459.2 188l3 .6-3 .5zM79 375h1.1l-.6 3zM104.2 370.4h1l-.5 3zM104.7 378l.5 3.1h-1z"/>
</g>
<!-- layer: Smart Centers -->
<path d="M455.9 163.6v7.5M455.9 172.9v1.8M455.9 176.5v7.5" fill="none" stroke="#000" stroke-width=".35"/>
<!-- layer: Custom Tables -->
<path d="M389.6 252.4h135.9v33.5h-135.9zM389.6 260h135.9M389.6 267.7h135.9M389.6 279.3h135.9M421.5 267.7v18.2M455.5 267.7v18.2M492.1 267.7v18.2" fill="none" stroke="#000" stroke-width=".35"/>
<g font-size="5.3">
<text x="412.5" y="92">TOP VIEW</text>
<text x="440" y="257.6">rabbet guides</text>
<text x="404.9" y="265.2">Left: interior - G59</text>
<text x="454.3" y="265.2">-</text>
<text x="463.5" y="265.2">Right: exterior - G59</text>
<text x="390.9" y="301.7">Note on rabbeting</text>
<text x="254" y="383.9">FRONT VIEW</text>
<text x="254.7" y="393.8">Note on drilling and rabbeting</text>
</g>
<text font-size="5" x="495.2" y="136.9">TYPICAL DETAIL</text>
<g font-size="4.6">
<text x="418.8" y="373.8">N 001</text>
<text x="419" y="380.2">3X82 Stile</text>
<text x="419" y="386.2">3X82</text>
</g>
<g font-size="4.3">
<text x="418.6" y="61.6">4.000</text>
<text x="173.6" y="75.5">0.000</text>
<text x="129.5" y="107.4">10.033</text>
<text x="173.6" y="104">8.970</text>
<text x="129.5" y="112.1">11.533</text>
<text x="173.3" y="108.8">10.470</text>
<text x="434.3" y="142">1.268</text>
<text x="375.9" y="149.3">0.300 rabbeting width</text>
<text x="399.5" y="166.8">0.500</text>
<text x="375.3" y="172.9">0.750</text>
<text x="390" y="171.9">rabbeting depth</text>
<text x="469.7" y="174.9">0.563 drill depth</text>
<text x="129.5" y="191.3">36.460</text>
<text x="173.6" y="188.8">35.688</text>
<text x="466.4" y="190">0.500 drill diameter</text>
<text x="129.5" y="196">37.960</text>
<text x="173.6" y="193.6">37.188</text>
<text x="73" y="227.5">95.750</text>
<text x="98.2" y="225.2">94.313</text>
<text x="129.4" y="275.1">62.855</text>
<text x="173.6" y="273.5">62.375</text>
<text x="392" y="272.4">left rabbeting</text>
<text x="425" y="272">left rabbeting</text>
<text x="458.8" y="272.4">right rabbeting</text>
<text x="493.8" y="272">right rabbeting</text>
<text x="129.4" y="279.8">64.355</text>
<text x="173.6" y="278.3">63.875</text>
<text x="400.9" y="277.5">start</text>
<text x="432.1" y="277.1">length</text>
<text x="469.2" y="277.5">start</text>
<text x="502.4" y="277.1">length</text>
<text x="396.8" y="284.1">87.386 in</text>
<text x="429.8" y="284.1">89.386 in</text>
<text x="465.1" y="284.1">88.449 in</text>
<text x="500.1" y="284.1">90.449 in</text>
<text x="129.5" y="357.8">88.908</text>
<text x="173.6" y="357.2">88.718</text>
<text x="129.5" y="362.5">90.408</text>
<text x="173.6" y="361.9">90.218</text>
<text x="84.9" y="377.2">1.438</text>
<text x="418.8" y="392.4">0.02 in</text>
<text x="384.8" y="411.6">5.00 in</text>
<text x="431.3" y="411.1">1:3</text>
<text x="516.9" y="411.1">1/1</text>
</g>
<g font-size="3.9">
<text x="369.8" y="404.5">LD:2.188 in / RD:4.50 in</text>
<text x="420.6" y="403.1">L:Inswing / R:Outswing</text>
<text x="469" y="402.8">L:right-hand hinging / R:left-hand hinging</text>
</g>
<g font-size="3.5">
<text x="495.1" y="142.4">Reference</text>
<text x="495.2" y="147.5">- Only machine if displayed.</text>
<text x="447" y="301.7">Only machine if displayed. Measured from the</text>
<text x="446.9" y="307.7">bottom edge of the stile.</text>
<text x="350.8" y="373.6">ORDER NUMBER</text>
<text x="350.8" y="379.9">COMPONENT ID</text>
<text x="350.8" y="386.1">SERIES</text>
<text x="350.8" y="392.2">TOLERANCE</text>
<text x="255" y="399.4">Only machine if displayed.</text>
<text x="369.8" y="398.1">CLEARANCE</text>
<text x="430.4" y="397.8">SWING</text>
<text x="494.5" y="397.6">HINGE</text>
<text x="255" y="404.5">Solid circles : machine on the front side</text>
<text x="350.8" y="404.5">FLOOR</text>
<text x="254.9" y="409.6">Broken circles: machine on the back side</text>
<text x="350.8" y="410.5">CEILING</text>
<text x="417.5" y="410.9">SCALE</text>
<text x="452.1" y="410.9">WEIGHT</text>
<text x="502.9" y="410.9">SHEET</text>
</g>
</svg>
